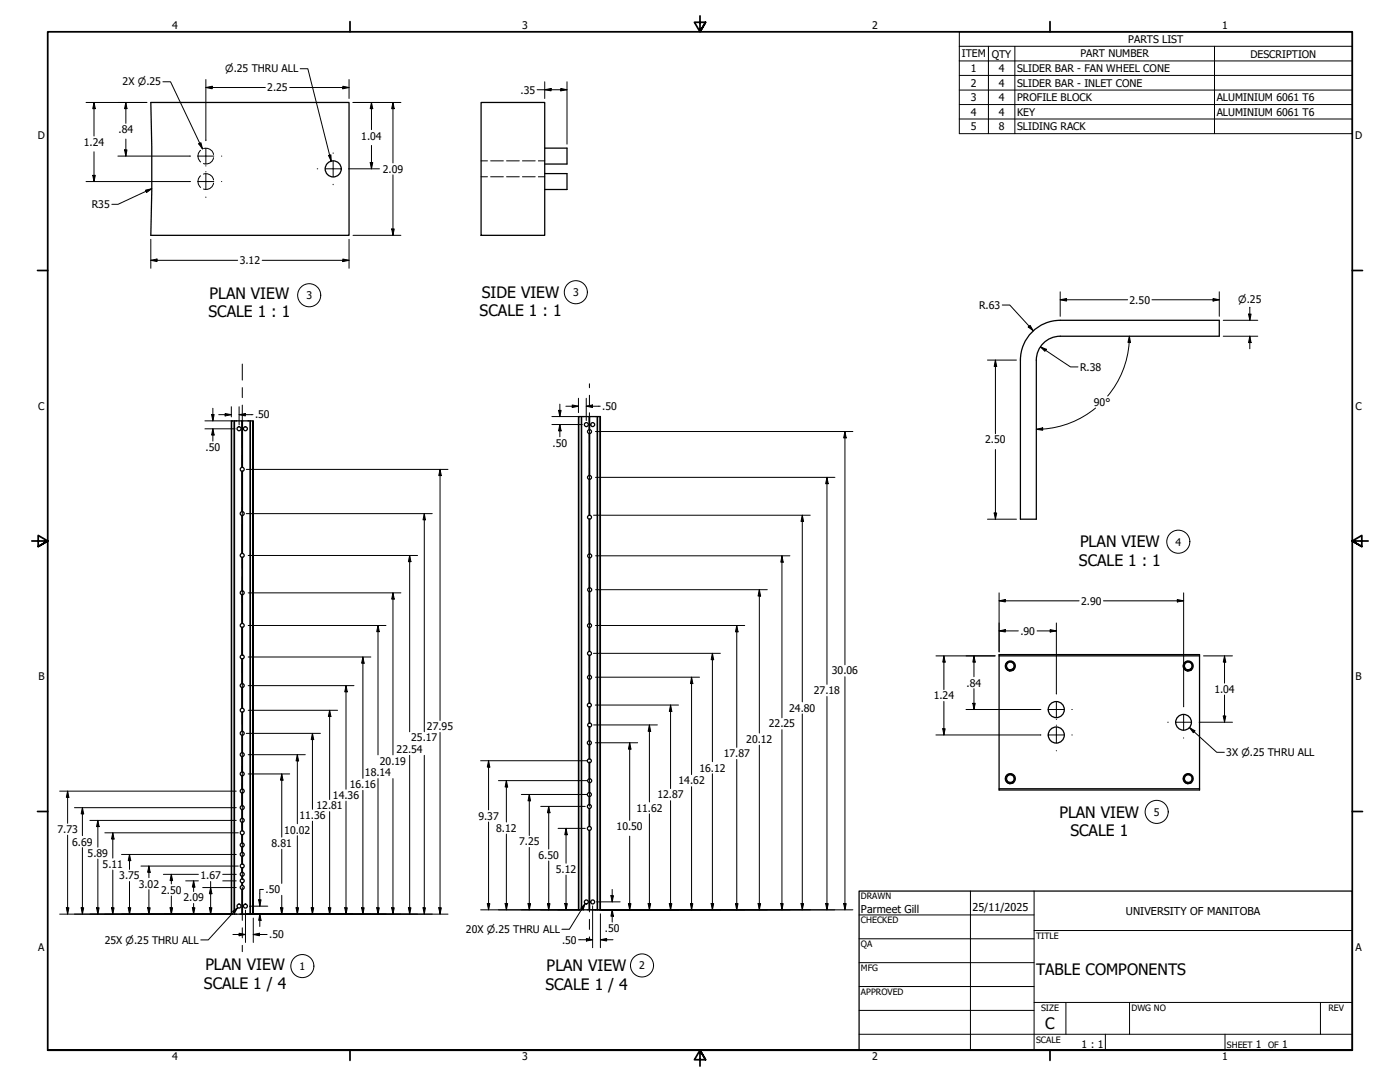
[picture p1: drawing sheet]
<svg xmlns="http://www.w3.org/2000/svg" width="559mm" height="432mm" viewBox="0 0 559 432" stroke-linecap="round" stroke-linejoin="round" font-family="sans-serif">
<!-- layer: Visible (ANSI) -->
<g fill="none" stroke="#000" stroke-width=".51">
<path d="M60.2 40.9h79.1v53h-79.1l.4-17.7zM192 40.9h25.4v53h-25.4zM217.4 59.1h8.9v6.4h-8.9M217.4 69.3h8.9v6.3h-8.9M411.9 132.5a15.9 15.9 0 0 1 11.3-4.7h63.5v6.4h-63.5a9.6 9.6 0 0 0-9.6 9.5v63.5h-6.3v-63.5a15.9 15.9 0 0 1 4.6-11.2zM92.5 168v196.8M93.5 168h-1v196.8h1M93.6 168h3.2M96.6 168l.1 18.5zM99.8 168h-3l-.1 18.5a.79 .79 0 0 1 .8 .8 .79 .79 0 0 1-.8 .8M99.9 168v196.8M101 168l.1 196.8z"/>
<path d="M101 168h-1.1v196.8h1.1M231 166.2v196.9M232 166.2h-1v196.9h1M232.2 166.2h3.1M235.2 166.2l.1 5.2zM235.2 171.5a.79 .79 0 0 0-.7 .7 .79 .79 0 0 0 .7 .8M235.3 173v16.7zM235.3 173v16.7M235.3 171.4h.1M235.4 171.5a.79 .79 0 0 1 .7 .7 .79 .79 0 0 1-.7 .8M238.4 166.2h-3.1v5.2M238.5 166.2v196.9"/>
<path d="M239.5 166.2l.1 196.9zM239.5 166.2h-1v196.9h1M96.6 186.5a.79 .79 0 0 0-.7 .8 .79 .79 0 0 0 .7 .8M96.6 188.1l.1 16.1zM96.7 188.1v16.1a.79 .79 0 0 1 .8 .7 .79 .79 0 0 1-.8 .8M235.2 189.7a.79 .79 0 0 0-.7 .8 .79 .79 0 0 0 .7 .8M235.3 191.3v14.3zM235.3 191.3v14.3M235.4 189.7a.79 .79 0 0 1 .7 .8 .79 .79 0 0 1-.7 .8M96.6 204.2a.79 .79 0 0 0-.7 .7 .79 .79 0 0 0 .7 .8M96.6 205.7l.1 15.2zM96.7 205.7v15.2a.79 .79 0 0 1 .8 .8 .79 .79 0 0 1-.9 .7v13.4a.79 .79 0 0 1 .9 .7 .79 .79 0 0 1-.8 .9"/>
<path d="M235.2 205.6a.79 .79 0 0 0-.7 .8 .79 .79 0 0 0 .7 .8M235.3 207.2v13.8zM235.3 207.2v13.8M235.4 205.6a.79 .79 0 0 1 .7 .8 .79 .79 0 0 1-.7 .8M96.6 235.8a.79 .79 0 0 0-.7 .8 .79 .79 0 0 0 .7 .8M96.6 220.9a.79 .79 0 0 0-.7 .7 .79 .79 0 0 0 .7 .8M96.6 237.4l.1 11.4zM96.7 222.4l.1 13.4zM96.7 237.4v11.4a.79 .79 0 0 1 .8 .8 .79 .79 0 0 1-.8 .8M235.2 234.6a.79 .79 0 0 0-.6 .8 .79 .79 0 0 0 .6 .7M235.2 221.1a.79 .79 0 0 0-.6 .7 .79 .79 0 0 0 .6 .8M235.3 236.2v12.7z"/>
<path d="M235.3 222.6v12zM235.3 222.6v12M235.3 236.2v12.7M235.4 221a.79 .79 0 0 1 .8 .8 .79 .79 0 0 1-.8 .8M235.4 234.6a.79 .79 0 0 1 .8 .8 .79 .79 0 0 1-.8 .8M96.6 248.8a.79 .79 0 0 0-.7 .8 .79 .79 0 0 0 .7 .8M96.6 250.4l.1 11zM96.7 250.4v11a.79 .79 0 0 1 .8 .7 .79 .79 0 0 1-.8 .9M235.2 260a.79 .79 0 0 0-.7 .8 .79 .79 0 0 0 .7 .8M235.2 248.9a.79 .79 0 0 0-.7 .8 .79 .79 0 0 0 .7 .7M235.3 250.4v9.6zM235.3 250.4v9.6"/>
<path d="M235.4 248.9a.79 .79 0 0 1 .7 .8 .79 .79 0 0 1-.7 .7M235.4 260a.79 .79 0 0 1 .7 .8 .79 .79 0 0 1-.7 .8M96.6 272.8a.79 .79 0 0 0-.7 .8 .79 .79 0 0 0 .7 .8M96.6 261.4a.79 .79 0 0 0-.7 .8 .79 .79 0 0 0 .7 .8M96.6 274.4l.1 8.2zM96.6 263l.1 9.8zM96.7 274.4v8.2a.79 .79 0 0 1 .8 .9 .79 .79 0 0 1-.9 .7v7.6a.79 .79 0 0 1 .9 .8 .79 .79 0 0 1-.9 .8v7a.79 .79 0 0 1 .9 .7 .79 .79 0 0 1-.8 .8M96.7 263v9.8a.79 .79 0 0 1 .8 .8 .79 .79 0 0 1-.8 .8M235.2 269.5a.79 .79 0 0 0-.7 .8 .79 .79 0 0 0 .7 .8M235.3 261.6v7.9zM235.3 271.1v9.5zM235.3 271.1v9.5"/>
<path d="M235.3 261.6v7.9M235.4 269.5a.79 .79 0 0 1 .7 .8 .79 .79 0 0 1-.7 .8M398.8 261.7v53.1M401.9 266.6l1 .7M404.6 267.3a1.67 1.67 0 0 1-2.7-.9 1.67 1.67 0 0 1 1.8-2.1 1.55 1.55 0 0 1 1.1 1.9 1.55 1.55 0 0 1-1.9 1.1 1.74 1.74 0 0 0 2-1.7 1.74 1.74 0 0 0-1.9-1.8 1.74 1.74 0 0 0-1.6 1.9 1.94 1.94 0 0 0 1.6 2M472.9 266.6l1 .7M475.6 267.3a1.68 1.68 0 0 1-2.8-1.1 1.68 1.68 0 0 1 2.4-1.7 1.55 1.55 0 0 1 .5 1.9 1.55 1.55 0 0 1-1.8 .9 1.74 1.74 0 0 0 1.9-1.7 1.74 1.74 0 0 0-1.8-1.8 1.74 1.74 0 0 0-1.6 1.9 1.92 1.92 0 0 0 1.7 2M478.8 261.7h-80v-.5h80v53.6M96.6 291.8a.79 .79 0 0 0-.7 .8 .79 .79 0 0 0 .7 .8M96.6 282.6a.79 .79 0 0 0-.7 .8 .79 .79 0 0 0 .7 .8M96.7 284.2l.1 7.6zM96.7 293.4l.1 7z"/>
<path d="M235.2 295.7a.79 .79 0 0 0-.8 .7 .79 .79 0 0 0 .8 .8M235.2 280.6a.79 .79 0 0 0-.8 .8 .79 .79 0 0 0 .8 .8M235.2 288.6a.79 .79 0 0 0-.6 .7 .79 .79 0 0 0 .6 .8M235.3 297.2v5.6zM235.3 290.1v5.6zM235.3 282.2v6.3zM235.3 297.2v5.6M235.3 290.1v5.6M235.3 282.2v6.3M235.4 280.6a.79 .79 0 0 1 .6 .8 .79 .79 0 0 1-.6 .8M235.4 295.7a.79 .79 0 0 1 .6 .7 .79 .79 0 0 1-.6 .8M235.4 288.5a.79 .79 0 0 1 .8 .8 .79 .79 0 0 1-.8 .8"/>
<path d="M96.6 314.9a.79 .79 0 0 0-.7 .8 .79 .79 0 0 0 .7 .8M96.6 308a.79 .79 0 0 0-.7 .8 .79 .79 0 0 0 .7 .8M96.6 300.4a.79 .79 0 0 0-.7 .7 .79 .79 0 0 0 .7 .8M96.6 316.5l.1 5zM96.6 309.6l.1 5.3zM96.6 301.9l.1 6.1zM96.7 316.5v5a.79 .79 0 0 1 .8 .8 .79 .79 0 0 1-.8 .8M96.7 309.6v5.3a.79 .79 0 0 1 .8 .8 .79 .79 0 0 1-.8 .8M96.7 301.9v6.1a.79 .79 0 0 1 .8 .8 .79 .79 0 0 1-.8 .8M235.2 302.8a.79 .79 0 0 0-.8 .8 .79 .79 0 0 0 .8 .8M235.2 316.3a.79 .79 0 0 0-.8 .8 .79 .79 0 0 0 .8 .8M235.2 310.8a.79 .79 0 0 0-.6 .8 .79 .79 0 0 0 .6 .7"/>
<path d="M235.3 304.4v6.4zM235.3 312.4v3.9zM235.3 317.9v3.2zM235.3 304.4v6.4M235.3 312.4v3.9M235.3 317.9v3.2M235.4 302.8a.79 .79 0 0 1 .6 .8 .79 .79 0 0 1-.6 .8M235.4 316.3a.79 .79 0 0 1 .6 .8 .79 .79 0 0 1-.6 .8M235.4 310.8a.79 .79 0 0 1 .8 .8 .79 .79 0 0 1-.8 .8M398.8 314.8h80v.5h-80zM401.9 311.5l1 .7M404.5 312.3l-1.5 .4"/>
<path d="M404.5 312.3a2 2 0 0 0-.1-3.2 2 2 0 0 0-3 .9 2 2 0 0 0 1.6 2.7M404.6 312.3a1.73 1.73 0 0 1-2.6-.7 1.73 1.73 0 0 1 1.2-2.4 1.55 1.55 0 0 1 1.6 1.7 1.55 1.55 0 0 1-1.9 1.3 1.72 1.72 0 0 0 2-1.4 1.72 1.72 0 0 0-1.4-1.9 1.72 1.72 0 0 0-2 1.2 1.98 1.98 0 0 0 1.5 2.6M472.9 311.5l1 .7M473.9 312.2a1.72 1.72 0 0 0 2-1.4 1.72 1.72 0 0 0-1.4-1.9 1.72 1.72 0 0 0-2 1.2 1.97 1.97 0 0 0 1.6 2.6M473.9 312.2a1.55 1.55 0 0 0 1.9-1.5 1.55 1.55 0 0 0-2-1.5 1.55 1.55 0 0 0-.9 2.3l.5 .7a1.91 1.91 0 0 0 2.2 .1M96.6 336.4a.79 .79 0 0 0-.7 .8 .79 .79 0 0 0 .7 .8M96.6 331.5a.79 .79 0 0 0-.7 .8 .79 .79 0 0 0 .7 .8M96.6 326.6a.79 .79 0 0 0-.7 .8 .79 .79 0 0 0 .7 .8M96.6 321.5a.79 .79 0 0 0-.7 .8 .79 .79 0 0 0 .7 .8M96.6 338l.1 2.2zM96.6 333.1l.1 3.3zM96.6 328.2l.1 3.3z"/>
<path d="M96.6 323.1l.1 3.5zM96.7 338v2.2a.79 .79 0 0 1 .8 .7 .79 .79 0 0 1-.8 .9M96.7 333.1v3.3a.79 .79 0 0 1 .8 .8 .79 .79 0 0 1-.8 .8M96.7 328.2v3.3a.79 .79 0 0 1 .8 .8 .79 .79 0 0 1-.8 .8M96.7 323.1v3.5a.79 .79 0 0 1 .8 .8 .79 .79 0 0 1-.8 .8M235.2 329.8a.79 .79 0 0 0-.8 .8 .79 .79 0 0 0 .8 .8M235.2 321.1a.79 .79 0 0 0-.8 .7 .79 .79 0 0 0 .8 .8M235.3 322.6v7.2zM235.3 331.4v31.7zM235.3 322.6v7.2M235.3 331.4v31.7M235.4 321.1a.79 .79 0 0 1 .6 .7 .79 .79 0 0 1-.6 .8"/>
<path d="M235.4 329.8a.79 .79 0 0 1 .6 .8 .79 .79 0 0 1-.6 .8M96.6 353.4a.79 .79 0 0 0-.7 .8 .79 .79 0 0 0 .7 .8M96.6 350.7a.79 .79 0 0 0-.7 .8 .79 .79 0 0 0 .7 .8M96.6 348.1a.79 .79 0 0 0-.7 .8 .79 .79 0 0 0 .7 .8M96.6 344.8a.79 .79 0 0 0-.7 .8 .79 .79 0 0 0 .7 .8M96.6 340.2a.79 .79 0 0 0-.7 .8 .79 .79 0 0 0 .7 .8M96.6 352.3l.1 1.1zM96.6 349.7l.1 1zM96.6 346.4l.1 1.7zM96.6 341.8l.1 3zM96.7 355l.1 9.8zM96.7 352.3v1.1a.79 .79 0 0 1 .8 .8 .79 .79 0 0 1-.9 .8l.1 9.8"/>
<path d="M96.7 349.7v1a.79 .79 0 0 1 .8 .8 .79 .79 0 0 1-.8 .8M96.7 346.4v1.7a.79 .79 0 0 1 .8 .8 .79 .79 0 0 1-.8 .8M96.7 341.8v3a.79 .79 0 0 1 .8 .8 .79 .79 0 0 1-.8 .8M93.6 364.8l-.1-196.8 .1 196.8h3M96.8 364.8h3M232.2 363.1l-.2-196.9 .2 196.9h3M235.3 363.1h3.1"/>
<circle cx="133" cy="67.4" r="3.2"/>
<circle cx="95.4" cy="171.1" r=".79"/>
<circle cx="97.9" cy="171.1" r=".79"/>
<circle cx="234" cy="169.4" r=".79"/>
<circle cx="236.6" cy="169.4" r=".79"/>
<circle cx="403.3" cy="265.8" r="2"/>
<circle cx="474.2" cy="265.8" r="2"/>
<circle cx="421.6" cy="283.2" r="3.2"/>
<circle cx="421.6" cy="293.3" r="3.2"/>
<circle cx="472.4" cy="288.3" r="3.1"/>
<circle cx="474.2" cy="310.7" r="2"/>
<circle cx="234" cy="359.9" r=".79"/>
<circle cx="236.6" cy="359.9" r=".79"/>
<circle cx="95.4" cy="361.6" r=".79"/>
<circle cx="97.9" cy="361.6" r=".79"/>
</g>
<!-- layer: Hidden (ANSI) -->
<g fill="none" stroke="#000" stroke-width=".4">
<path d="M81.2 59.3a3.1 3.1 0 0 1 4 2.4M80.1 70.2a3 3 0 0 0 0 4.6M80.1 60a3 3 0 0 0 0 4.6M81.2 69.5a3.1 3.1 0 0 1 4 2.3M85.2 73.1a2.96 2.96 0 0 1-4 2.3M85.2 62.9a2.96 2.96 0 0 1-4 2.4M192 64.2h2.6M192 70.5h2.6M195.8 64.2h5.1M195.8 70.5h5.1M202.2 64.2h5.1M202.2 70.5h5.1"/>
<path d="M208.5 64.2h5.1M208.5 70.5h5.1M214.9 64.2h2.5M214.9 70.5h2.5"/>
</g>
<!-- layer: Symbol (ANSI) -->
<g fill="none" stroke="#000" stroke-width=".4">
<path d="M382.9 18.5v-5.8h156.9v5.8M382.9 18.5h156.9v5.8M382.9 18.5v34.8h156.9v-29M394.5 18.5v34.8M405.1 18.5v34.8M484.8 18.5v34.8M382.9 24.3h156.9M382.9 30.1h156.9M382.9 35.9h156.9M382.9 41.7h156.9M382.9 47.5h156.9M58.1 75.9l2.5-.6-2.1 1.5z"/>
<path d="M60.6 75.3l-13.5 6.2h-2.5M474.9 216.2a4.6 4.6 0 0 0-6.6-4.1 4.6 4.6 0 0 0-.7 7.8 4.6 4.6 0 0 0 7.2-2.9l.1-.8"/>
<circle cx="123.4" cy="117.8" r="4.6"/>
<circle cx="229.8" cy="116.6" r="4.6"/>
<circle cx="461.7" cy="324" r="4.6"/>
<circle cx="120.7" cy="385.5" r="4.6"/>
<circle cx="256.3" cy="385.3" r="4.6"/>
</g>
<!-- layer: Border (ANSI) -->
<g fill="none" stroke="#000" stroke-width=".7">
<path d="M139.7 8.6v4.1M279.4 6.3v6.4l-2.2-3.8h4.4l-2.2 3.8 2.2-3.8M419.1 8.6v4.1M15 107.9h4M539.8 107.9h4M12.7 215.9h6.3l-3.8-2.2v4.4l3.8-2.2-3.8 2.2M546.1 215.9h-6.3l3.8-2.2v4.4l-3.8-2.2 3.8 2.2M15 323.8h4M539.8 323.8h4M19 419.1v-406.4h520.8v406.4h-520.8h520.8M139.7 419.1v4.1M419.1 419.1v4.1"/>
<path d="M281.6 422.9l-2.2-3.8 2.2 3.8h-4.4l2.2-3.8v6.3"/>
</g>
<!-- layer: Title (ANSI) -->
<g fill="none" stroke="#000" stroke-width=".4">
<path d="M387.3 355.6v63.5M412.7 355.6v63.5M342.9 365.1h69.8M342.9 374.6h69.8M412.7 371.3h127.1M342.9 384.2h69.8M342.9 393.7h69.8M342.9 412.7h196.9M342.9 403.2h69.8M412.7 400h127.1M425.4 400v12.7M441.2 412.7v6.4"/>
<path d="M450.8 400v12.7M488.9 412.7v6.4M527 400v12.7"/>
</g>
<path d="M342.9 355.6h196.9v63.5h-196.9z" fill="none" stroke="#000" stroke-width=".51"/>
<!-- layer: Dimension (ANSI) -->
<g fill="none" stroke="#000" stroke-width=".4">
<path d="M65 32.6h3.1l12.7 26.8M82.2 34.9l2.5-.5v1zM82.2 34.9h23.7M82.2 31.8v24.1M115.6 34.9h23.7M119.8 27.4h3.1l9.3 36.9M136.8 34.4l2.5 .5-2.5 .5zM139.3 31.8v7.5M214.4 35.8h11.9M217.4 35.8l2.6-.5v1zM217.4 32.6v6.7M223.8 35.3l2.5 .5-2.5 .5z"/>
<path d="M226.3 32.6v24.9M34.4 40.9h24.2M37.5 40.9l.5 2.5h-1zM37.5 40.9v13.4M49.7 59.8h1l-.5 2.5zM50.2 40.9l.5 2.5h-1zM50.2 40.9v8.3M50.2 55.5v6.8M79.3 57.4l.9-.4 .6 2.4zM140.9 40.9h19.1M148.3 40.9l.5 2.5h-1zM148.3 40.9v10.9"/>
<path d="M148.3 58v9.4M156.8 40.9l.6 2.5h-1.1zM156.8 40.9v24.1M34.4 72.5h41.4M37 70h1l-.5 2.5zM37.5 60.6v11.9M47.1 62.3h28.7M131.1 62l1-.2 .1 2.5zM139.3 67.4h12.1M147.8 64.9h1l-.5 2.5zM156.8 69.8v24.1M60.2 95.5v11.6"/>
<path d="M139.3 95.5v11.6M140.9 93.9h19.1M156.3 91.4h1.1l-.6 2.5zM60.2 103.9l2.5-.5v1zM60.2 103.9h34.7M104.6 103.9h34.7M136.8 103.4l2.5 .5-2.5 .5zM423.2 119.6l2.5-.5v1zM423.2 119.6h26.9M423.2 116.5v9.7M459.8 119.6h26.9M484.2 119.1l2.5 .5-2.5 .5z"/>
<path d="M486.7 116.5v9.7M400 121.7h3l9.4 10.3M410.4 130.5l.8-.6 1.2 2.1zM415.3 138.4l2.3 1-.5 .8zM415.3 138.4l12 8h3M450.8 134.2l.4 2.5h-1zM450.8 134.2a37.1 37.1 0 0 1-8.7 23.9M488.3 134.2h13.7M488.3 127.8h13.7M498.3 125.3h1.1l-.5 2.5zM498.9 134.2l.5 2.5h-1.1zM498.9 122.6v5.2"/>
<path d="M498.9 134.2v5M230.9 158.9v5.8M234 158.9v8.9M394.1 143.7h11.6M397.3 143.7l.5 2.5h-1zM397.3 143.7v29.4M81.8 168h11M81.8 171.1h12.1M84.5 165.4h1l-.5 2.6zM85 171.1l.5 2.5h-1zM85 162.9v5.1M85 171.1v4.9"/>
<path d="M87.3 165.5h5M89.9 165l2.4 .5-2.4 .5zM92.3 162.3v4.1M95.4 165.5l2.5-.5v1zM95.4 165.5h5.6M95.4 162.3v7.2M220.3 166.2h11.1M220.3 169.4h12.1M222.9 163.8h1.1l-.5 2.4zM223.5 169.4l.5 2.6h-1.1zM223.5 161.3v4.9M223.5 169.4v4.9"/>
<path d="M225.9 162.1h5M228.4 161.6l2.5 .5-2.5 .5zM234 162.1l2.5-.5v1zM234 162.1h5.6M237.7 172.2h102.7M337.2 172.2l.6 2.6h-1.1zM337.2 172.2v93.1M397.3 179.4v27.8M413.6 171.3l2.6-.5v.9zM437.3 162.8a37.1 37.1 0 0 1-23.7 8.5M98.3 187.3h80.5M175.6 187.3l.5 2.5h-1z"/>
<path d="M175.6 187.3v100.2M237.7 190.5h95.5M330.1 190.5l.5 2.5h-1zM330.1 190.5v82.6M98.3 205h74.2M169.4 205l.4 2.5h-1zM169.4 205v87M236.9 205.6h86.5M320.2 205.6l.5 2.5h-1zM320.2 205.6v74.5M394.1 207.2h11.6M396.8 204.7h1l-.5 2.5z"/>
<path d="M99.1 236.6h60.9M99.1 221.7h67.6M156.8 236.6l.6 2.5h-1.1zM156.8 236.6v64.6M163.5 221.7l.5 2.5h-1zM163.5 221.7v70.3M237.7 235.3h68.6M237.7 221.8h77.6M303.1 235.3l.5 2.6h-1zM303.1 235.3v57.2M312.1 221.8l.5 2.5h-.9zM312.1 221.8v64.6"/>
<path d="M398.8 239.8l2.5-.5v.9zM398.8 236.6v23.6M398.8 239.8h31.9M440.4 239.8h32M469.9 239.3l2.5 .5-2.5 .4zM472.4 236.6v45.3M99.1 249.6h55M150.9 249.6l.5 2.5h-1zM150.9 249.6v51.6M237.7 249.6h59.5M294.1 249.6l.5 2.6h-1zM294.1 249.6v48.7"/>
<path d="M398.8 251.8l2.5-.5v.9zM398.8 251.8h7.7M414 251.8h7.6M419.2 251.3l2.4 .5-2.4 .4zM421.6 248.6v28.2M99.1 273.6h42.2M99.1 262.2h48.9M138.1 273.6l.5 2.5h-1zM138.1 273.6v41.4M144.8 262.2l.6 2.5h-1.1zM144.8 262.2v48.4M236.9 260.7h50.6"/>
<path d="M237.7 270.3h41.5M276 270.3l.5 2.5h-.9zM276 270.3v38.8M284.4 260.7l.5 2.6h-1.1zM284.4 260.7v43.3M330.1 277.9v85.2M337.2 270.1v93M373.6 261.7h23.6M376.7 261.7l.6 2.5h-1zM376.7 261.7v13.5M376.7 279.9v13.4M388.7 261.7l.6 2.5h-1z"/>
<path d="M388.7 261.7v8.4M388.7 274.8v8.3M480.4 261.7h11.5M488.8 261.7l.5 2.5h-1zM488.8 261.7v10.9M488.8 277.4v10.8M98.3 292.7h29.6M99.1 283.5h35.6M124.7 292.7l.5 2.4h-1zM124.7 292.7v30.3M131.6 283.5l.5 2.4h-1zM131.6 283.5v35.6"/>
<path d="M175.6 292.3v72.5M236.9 289.3h25.5M237.6 296.4h16.9M237.6 281.4h33.2M251.3 296.4l.5 2.6h-1zM251.3 296.4v31M259.2 289.3l.5 2.5h-1zM259.2 289.3v30.7M267.7 281.4l.5 2.5h-1.1zM267.7 281.4v33.3M303.1 297.4v65.7M312.1 291.2v71.9"/>
<path d="M320.2 284.9v78.2M373.6 293.3h41.7M376.3 290.8h1l-.6 2.5zM385.6 283.1h29.7M388.3 280.7h1l-.6 2.4zM474.8 290.4l2.1 1.3-.6 .7zM474.8 290.4l10.8 9.8h3.1M478.8 288.2h13.1M488.3 285.8h1l-.5 2.4zM23.8 315.7h70.5M27 315.7l.5 2.5h-1zM27 315.7v12.8"/>
<path d="M99.1 308.9h16.5M99.1 301.2h22.8M112.5 308.9l.5 2.4h-1zM112.5 308.9v25.2M118.7 301.2l.5 2.5h-1zM118.7 301.2v27.5M138.1 319.7v45.1M144.8 315.4v49.4M150.9 310.7v54.1M156.8 310.7v54.1M163.5 301.4v63.4M169.4 301.4v63.4"/>
<path d="M191.8 303.6h42.6M195 303.6l.5 2.5h-1zM195 303.6v19.6M198.9 311.5h35.7M202.1 311.5l.5 2.6h-1zM202.1 311.5v16.5M208.1 317.1h26.3M211.3 317.1l.5 2.5h-1zM211.3 317.1v16.3M267.7 319.5v43.6M276 313.9v49.2M284.4 308.8v54.3"/>
<path d="M294.1 303.1v60M27 333.3v31.5M29.7 322.3h64.6M32.9 322.3l.5 2.5h-1zM32.9 322.3v11.2M32.9 338.3v26.5M35.9 327.4h58.4M39.1 327.4l.5 2.5h-1.1zM39.1 327.4v10.7M41.8 332.4h53.3M45 332.4l.5 2.4h-1zM45 332.4v10.1"/>
<path d="M112.5 338.9v13.7M118.7 333.5v31.3M124.7 327.7v37.1M131.6 323.9v40.9M195 328v35.1M202.1 332.9v30.2M211.3 338.2v24.9M215.8 321.8h17.8M219 321.8l.5 2.6h-1zM219 321.8v17M222.8 330.6h10.8M225.9 330.6l.5 2.5h-1z"/>
<path d="M225.9 330.6v13.9M251.3 333.7v29.4M259.2 324.8v38.3M39.1 342.8v22M45 347.2v17.6M48.5 341h45.8M51.7 341l.5 2.5h-1zM51.7 341v6M51.7 351.8v13M56.3 345.6h38.8M59.4 345.6l.5 2.5h-1zM59.4 345.6v4.7"/>
<path d="M59.4 355v9.8M65.2 348.9h14M68.4 348.9l.5 2.5h-1zM68.4 348.9v3.8M68.4 357.6v7.2M74.1 351.5h5.1M77.3 351.5l.5 2.5h-1zM77.3 351.5v4.3M80.9 354.2h13.4M84.1 354.2l.5 2.5h-1zM84.1 351.8v13M88.9 351.5h5.4"/>
<path d="M88.9 348.9h5.4M103.3 359.1h.9l-.5 2.5zM105.2 355h-1.5v6.6M112.5 357.3v7.5M219 343.6v19.5M225.9 349.2v13.9M238.1 359.9h9.4M243.8 357.4h1.1l-.6 2.5zM244.3 355v4.9M23.8 364.8h69M26.5 362.3h1l-.5 2.5zM32.4 362.3h1l-.5 2.5z"/>
<path d="M38.5 362.3h1.1l-.5 2.5zM44.5 362.3h1l-.5 2.5zM51.2 362.3h1l-.5 2.5zM58.9 362.3h1l-.5 2.5zM67.9 362.3h1l-.5 2.5zM76.8 362.3h1l-.5 2.5zM77.3 360.6v4.2M83.6 362.3h1l-.5 2.5zM92.8 363.7l2.1-1.5-1.3 2.2zM93 372.9h5M94.9 362.2l-11.8 12.9h-3M95.4 372.4l2.6 .5-2.6 .5z"/>
<path d="M95.8 364.8h.8M96.8 364.8h82M98 363.2v12.9M99.6 361.6h7.3M101.1 372.9l2.5-.5v1zM101.1 372.9h5.5M101.1 366.4v9.7M103.7 364.8l.5 2.5h-.9zM103.7 364.8v5M112 362.3h1l-.5 2.5zM118.2 362.3h1l-.5 2.5zM124.2 362.3h1l-.5 2.5z"/>
<path d="M131.1 362.3h1l-.5 2.5zM137.6 362.3h1l-.5 2.5zM144.3 362.3h1.1l-.6 2.5zM150.4 362.3h1l-.5 2.5zM156.3 362.3h1.1l-.6 2.5zM163 362.3h1l-.5 2.5zM168.8 362.3h1l-.4 2.5zM175.1 362.3h1l-.5 2.5zM191.8 363.1h39.6M194.5 360.6h1l-.5 2.5zM201.6 360.6h1l-.5 2.5zM210.8 360.6h1l-.5 2.5z"/>
<path d="M218.5 360.6h1l-.5 2.5zM225.4 360.6h1l-.5 2.5zM230.9 375h5.6M233.6 360.6l-.9 2.4-.9-.5zM233.6 360.6l-6.3 10.2h-3M234.1 374.5l2.4 .5-2.4 .5zM234.3 363.1h.8M235.4 363.1h105M236.5 361.5v16.7M239.6 375l2.5-.5v1zM239.6 375h5.1M239.6 364.7v13.5"/>
<path d="M244.3 363.1l.6 2.5h-1.1zM244.3 363.1v4.9M250.8 360.6h1l-.5 2.5zM258.7 360.6h1l-.5 2.5zM267.1 360.6h1.1l-.5 2.5zM275.6 360.6h.9l-.5 2.5zM283.8 360.6h1.1l-.5 2.5zM293.6 360.6h1l-.5 2.5zM302.6 360.6h1l-.5 2.5zM311.7 360.6h.9l-.5 2.5zM319.7 360.6h1l-.5 2.5zM329.6 360.6h1l-.5 2.5z"/>
<path d="M336.7 360.6h1.1l-.6 2.5z"/>
</g>
<g fill="#000">
<path d="M82.2 34.9l2.5-.5v1zM136.8 34.4l2.5 .5-2.5 .5zM217.4 35.8l2.6-.5v1zM223.8 35.3l2.5 .5-2.5 .5zM37.5 40.9l.5 2.5h-1zM49.7 59.8h1l-.5 2.5zM50.2 40.9l.5 2.5h-1zM79.3 57.4l.9-.4 .6 2.4zM148.3 40.9l.5 2.5h-1zM156.8 40.9l.6 2.5h-1.1zM37 70h1l-.5 2.5zM131.1 62l1-.2 .1 2.5z"/>
<path d="M147.8 64.9h1l-.5 2.5zM156.3 91.4h1.1l-.6 2.5zM60.2 103.9l2.5-.5v1zM136.8 103.4l2.5 .5-2.5 .5zM423.2 119.6l2.5-.5v1zM410.4 130.5l.8-.6 1.2 2.1zM415.3 138.4l2.3 1-.5 .8zM450.8 134.2l.4 2.5h-1zM484.2 119.1l2.5 .5-2.5 .5zM498.3 125.3h1.1l-.5 2.5zM498.9 134.2l.5 2.5h-1.1zM397.3 143.7l.5 2.5h-1z"/>
<path d="M84.5 165.4h1l-.5 2.6zM85 171.1l.5 2.5h-1zM89.9 165l2.4 .5-2.4 .5zM95.4 165.5l2.5-.5v1zM222.9 163.8h1.1l-.5 2.4zM223.5 169.4l.5 2.6h-1.1zM228.4 161.6l2.5 .5-2.5 .5zM234 162.1l2.5-.5v1zM337.2 172.2l.6 2.6h-1.1zM413.6 171.3l2.6-.5v.9zM175.6 187.3l.5 2.5h-1zM330.1 190.5l.5 2.5h-1z"/>
<path d="M169.4 205l.4 2.5h-1zM320.2 205.6l.5 2.5h-1zM396.8 204.7h1l-.5 2.5zM156.8 236.6l.6 2.5h-1.1zM163.5 221.7l.5 2.5h-1zM303.1 235.3l.5 2.6h-1zM312.1 221.8l.5 2.5h-.9zM398.8 239.8l2.5-.5v.9zM150.9 249.6l.5 2.5h-1zM294.1 249.6l.5 2.6h-1zM398.8 251.8l2.5-.5v.9zM419.2 251.3l2.4 .5-2.4 .4z"/>
<path d="M469.9 239.3l2.5 .5-2.5 .4zM138.1 273.6l.5 2.5h-1zM144.8 262.2l.6 2.5h-1.1zM276 270.3l.5 2.5h-.9zM284.4 260.7l.5 2.6h-1.1zM376.7 261.7l.6 2.5h-1zM388.7 261.7l.6 2.5h-1zM488.8 261.7l.5 2.5h-1zM124.7 292.7l.5 2.4h-1zM131.6 283.5l.5 2.4h-1zM251.3 296.4l.5 2.6h-1zM259.2 289.3l.5 2.5h-1z"/>
<path d="M267.7 281.4l.5 2.5h-1.1zM376.3 290.8h1l-.6 2.5zM388.3 280.7h1l-.6 2.4zM474.8 290.4l2.1 1.3-.6 .7zM488.3 285.8h1l-.5 2.4zM27 315.7l.5 2.5h-1zM112.5 308.9l.5 2.4h-1zM118.7 301.2l.5 2.5h-1zM195 303.6l.5 2.5h-1zM202.1 311.5l.5 2.6h-1zM211.3 317.1l.5 2.5h-1zM32.9 322.3l.5 2.5h-1z"/>
<path d="M39.1 327.4l.5 2.5h-1.1zM45 332.4l.5 2.4h-1zM219 321.8l.5 2.6h-1zM225.9 330.6l.5 2.5h-1zM51.7 341l.5 2.5h-1zM59.4 345.6l.5 2.5h-1zM68.4 348.9l.5 2.5h-1zM77.3 351.5l.5 2.5h-1zM84.1 354.2l.5 2.5h-1zM103.3 359.1h.9l-.5 2.5zM243.8 357.4h1.1l-.6 2.5zM26.5 362.3h1l-.5 2.5z"/>
<path d="M32.4 362.3h1l-.5 2.5zM38.5 362.3h1.1l-.5 2.5zM44.5 362.3h1l-.5 2.5zM51.2 362.3h1l-.5 2.5zM58.9 362.3h1l-.5 2.5zM67.9 362.3h1l-.5 2.5zM76.8 362.3h1l-.5 2.5zM83.6 362.3h1l-.5 2.5zM92.8 363.7l2.1-1.5-1.3 2.2zM95.4 372.4l2.6 .5-2.6 .5zM101.1 372.9l2.5-.5v1zM103.7 364.8l.5 2.5h-.9z"/>
<path d="M112 362.3h1l-.5 2.5zM118.2 362.3h1l-.5 2.5zM124.2 362.3h1l-.5 2.5zM131.1 362.3h1l-.5 2.5zM137.6 362.3h1l-.5 2.5zM144.3 362.3h1.1l-.6 2.5zM150.4 362.3h1l-.5 2.5zM156.3 362.3h1.1l-.6 2.5zM163 362.3h1l-.5 2.5zM168.8 362.3h1l-.4 2.5zM175.1 362.3h1l-.5 2.5zM194.5 360.6h1l-.5 2.5z"/>
<path d="M201.6 360.6h1l-.5 2.5zM210.8 360.6h1l-.5 2.5zM218.5 360.6h1l-.5 2.5zM225.4 360.6h1l-.5 2.5zM233.6 360.6l-.9 2.4-.9-.5zM234.1 374.5l2.4 .5-2.4 .5zM239.6 375l2.5-.5v1zM244.3 363.1l.6 2.5h-1.1zM250.8 360.6h1l-.5 2.5zM258.7 360.6h1l-.5 2.5zM267.1 360.6h1.1l-.5 2.5zM275.6 360.6h.9l-.5 2.5z"/>
<path d="M283.8 360.6h1.1l-.5 2.5zM293.6 360.6h1l-.5 2.5zM302.6 360.6h1l-.5 2.5zM311.7 360.6h.9l-.5 2.5zM319.7 360.6h1l-.5 2.5zM329.6 360.6h1l-.5 2.5zM336.7 360.6h1.1l-.6 2.5z"/>
</g>
<!-- layer: Center Mark (ANSI) -->
<g fill="none" stroke="#000" stroke-width=".4">
<path d="M82.2 55.9v.2M82.2 59.1v6.4M75.8 62.3h.2M75.8 72.5h.2M79 62.3h6.3M79 72.5h6.3M82.2 66.1v.2M82.2 68.5v.1M82.2 69.3v6.3M82.2 78.6v.2M88.4 62.3h.1M88.4 72.5h.1"/>
<path d="M126.6 67.4h.2M129.8 67.4h6.3M133 61v.2M133 64.2v6.3M133 73.5v.2M139.1 67.4h.2M421.6 276.8v.2M421.6 280v6.3M415.3 283.1h.2M415.3 293.3h.2M418.5 283.1h6.3M418.5 293.3h6.3"/>
<path d="M421.6 287v.1M421.6 289.4v.1M421.6 290.1v6.4M421.6 299.5v.2M427.8 283.1h.2M427.8 293.3h.2M466.1 288.2h.2M469.3 288.2h6.3M472.4 281.9v.2M472.4 285.1v6.3M472.4 294.4v.2M478.6 288.2h.2"/>
</g>
<!-- layer: Symbol (ANSI) -->
<path d="M58.1 75.9l2.5-.6-2.1 1.5z" fill="#000"/>
<!-- layer: Centerline (ANSI) -->
<g fill="none" stroke="#000" stroke-width=".4">
<path d="M96.7 145.3v6.4M96.7 154.7v4M235.3 153.2v1.5M235.3 157.7v4M96.7 161.7v16.9M235.3 164.7v12.3M235.3 180v4M96.7 181.6v4M96.7 188.6v10.7M235.3 186.9v10.8M96.7 202.3v4M96.7 209.3v10.7"/>
<path d="M235.3 200.7v4M235.3 207.6v10.7M96.7 223v4M96.7 230v10.7M235.3 221.3v4M235.3 228.3v10.7M96.7 243.7v3.9M96.7 250.7v10.7M235.3 242v4M235.3 249v10.7M96.7 264.4v4M96.7 271.3v10.8"/>
<path d="M235.3 262.7v4M235.3 269.7v10.7M96.7 285.1v4M96.7 292v10.7M235.3 283.4v3.9M235.3 290.4v10.7M96.7 305.8v3.9M96.7 312.7v10.7M235.3 304v4M235.3 311v10.8M96.7 326.4v4M96.7 333.4v10.7"/>
<path d="M235.3 324.7v4M235.3 331.7v10.8M96.7 347.1v4M96.7 354.1v13.2M235.3 345.4v4M235.3 352.4v11.5M96.7 370.3v4M96.7 377.3v2.5M235.3 366.9v4M235.3 373.9v.8"/>
</g>
<g font-size="6.3">
<text x="83.6" y="119.1">PLAN VIEW</text>
<text x="192.3" y="118.7">SIDE VIEW</text>
<text x="83.2" y="126.7">SCALE 1 : 1</text>
<text x="191.5" y="126.3">SCALE 1 : 1</text>
<text x="431.1" y="218.3">PLAN VIEW</text>
<text x="430.7" y="225.8">SCALE 1 : 1</text>
<text x="422.8" y="326.3">PLAN VIEW</text>
<text x="427.2" y="333.8">SCALE 1</text>
<text x="82" y="387.3">PLAN VIEW</text>
<text x="218.2" y="387.5">PLAN VIEW</text>
<text x="413.5" y="389.1">TABLE COMPONENTS</text>
<text x="81.4" y="394.8">SCALE 1 / 4</text>
<text x="217.7" y="395">SCALE 1 / 4</text>
<text x="417.2" y="410.6">C</text>
</g>
<g font-size="4.3">
<text x="343.7" y="364.3">Parmeet Gill</text>
<text x="388.1" y="363.7">25/11/2025</text>
<text x="449.3" y="365.1">UNIVERSITY OF MANITOBA</text>
</g>
<g font-size="4.2">
<text x="68.7" y="11.7">4</text>
<text x="208.4" y="11.7">3</text>
<text x="348.1" y="11.7">2</text>
<text x="487.8" y="11.7">1</text>
<text x="450.3" y="17.1">PARTS LIST</text>
<text x="383.9" y="22.9">ITEM</text>
<text x="395.9" y="23">QTY</text>
<text x="431.2" y="22.9">PART NUMBER</text>
<text x="499.1" y="23">DESCRIPTION</text>
<text x="387.5" y="28.8">1</text>
<text x="398.7" y="28.8">4</text>
<text x="406" y="28.8">SLIDER BAR - FAN WHEEL CONE</text>
<text x="49" y="34.1">2X ⌀.25</text>
<text x="387.5" y="34.5">2</text>
<text x="398.7" y="34.5">4</text>
<text x="406" y="34.5">SLIDER BAR - INLET CONE</text>
<text x="106.7" y="36.4">2.25</text>
<text x="207.8" y="37.3">.35</text>
<text x="387.5" y="40.4">3</text>
<text x="398.7" y="40.3">4</text>
<text x="406" y="40.4">PROFILE BLOCK</text>
<text x="485.6" y="40.4">ALUMINIUM 6061 T6</text>
<text x="387.5" y="46.2">4</text>
<text x="398.7" y="46.2">4</text>
<text x="406" y="46.2">KEY</text>
<text x="485.6" y="46.2">ALUMINIUM 6061 T6</text>
<text x="47.3" y="53.1">.84</text>
<text x="387.5" y="51.9">5</text>
<text x="398.7" y="52">8</text>
<text x="406" y="52">SLIDING RACK</text>
<text x="15.1" y="55.5">D</text>
<text x="33.5" y="58.2">1.24</text>
<text x="144.2" y="55.7">1.04</text>
<text x="540.9" y="55.5">D</text>
<text x="152.8" y="68.9">2.09</text>
<text x="36.6" y="83.1">R35</text>
<text x="95.7" y="105.4">3.12</text>
<text x="122.3" y="119.4">3</text>
<text x="228.7" y="118.2">3</text>
<text x="390.8" y="123.3">R.63</text>
<text x="450.8" y="121.2">2.50</text>
<text x="431.1" y="148">R.38</text>
<text x="436.6" y="162">90°</text>
<text x="15.2" y="163.4">C</text>
<text x="101.8" y="167">.50</text>
<text x="240.3" y="163.6">.50</text>
<text x="541" y="163.4">C</text>
<text x="82" y="179.9">.50</text>
<text x="220.5" y="178.2">.50</text>
<text x="393.3" y="177">2.50</text>
<text x="469.1" y="217.7">4</text>
<text x="431.5" y="241.3">2.90</text>
<text x="407.3" y="253.3">.90</text>
<text x="332" y="269.2">30.06</text>
<text x="15.3" y="271.4">B</text>
<text x="385.8" y="274">.84</text>
<text x="541.1" y="271.4">B</text>
<text x="324.9" y="277.1">27.18</text>
<text x="372.7" y="279.1">1.24</text>
<text x="484.7" y="276.5">1.04</text>
<text x="315" y="284">24.80</text>
<text x="170.4" y="291.4">27.95</text>
<text x="306.9" y="290.3">22.25</text>
<text x="164.1" y="295.9">25.17</text>
<text x="297.9" y="296.5">20.12</text>
<text x="151.6" y="305.1">20.19</text>
<text x="158.3" y="300.6">22.54</text>
<text x="288.9" y="302.2">17.87</text>
<text x="489.5" y="301.7">3X ⌀.25 THRU ALL</text>
<text x="145.7" y="309.9">18.14</text>
<text x="279.1" y="307.9">16.12</text>
<text x="139.6" y="314.5">16.16</text>
<text x="270.8" y="313.1">14.62</text>
<text x="126.4" y="323">12.81</text>
<text x="132.9" y="318.9">14.36</text>
<text x="254" y="323.9">11.62</text>
<text x="262.4" y="318.6">12.87</text>
<text x="119.5" y="326.8">11.36</text>
<text x="190.9" y="327.2">9.37</text>
<text x="460.5" y="325.5">5</text>
<text x="22.9" y="332.4">7.73</text>
<text x="113.5" y="332.7">10.02</text>
<text x="198.1" y="332">8.12</text>
<text x="246.1" y="331.3">10.50</text>
<text x="28.8" y="337.4">6.69</text>
<text x="108.4" y="338">8.81</text>
<text x="207.2" y="337.4">7.25</text>
<text x="35" y="342">5.89</text>
<text x="41" y="346.3">5.11</text>
<text x="214.9" y="342.8">6.50</text>
<text x="47.6" y="350.9">3.75</text>
<text x="80" y="350.9">1.67</text>
<text x="221.9" y="348.4">5.12</text>
<text x="55.4" y="354.2">3.02</text>
<text x="64.3" y="356.7">2.50</text>
<text x="73.2" y="359.7">2.09</text>
<text x="106" y="356.5">.50</text>
<text x="241.4" y="371.9">.50</text>
<text x="41.8" y="376.6">25X ⌀.25 THRU ALL</text>
<text x="107.4" y="374.5">.50</text>
<text x="186" y="372.3">20X ⌀.25 THRU ALL</text>
<text x="224.3" y="376.6">.50</text>
<text x="15.2" y="379.3">A</text>
<text x="541" y="379.3">A</text>
<text x="119.5" y="387">1</text>
<text x="255.1" y="386.8">2</text>
<text x="431.7" y="418.3">1 : 1</text>
<text x="501.3" y="418.3">1</text>
<text x="511.8" y="418.3">1</text>
<text x="68.7" y="423.2">4</text>
<text x="208.4" y="423.2">3</text>
<text x="348.1" y="423.2">2</text>
<text x="487.8" y="423.2">1</text>
</g>
<g font-size="3.9">
<text x="89.9" y="28.9">⌀.25 THRU ALL</text>
<text x="494.2" y="121">⌀.25</text>
</g>
<g font-size="3.5">
<text x="343.7" y="358.9">DRAWN</text>
<text x="343.7" y="368.5">CHECKED</text>
<text x="413.5" y="374.6">TITLE</text>
<text x="343.7" y="378">QA</text>
<text x="343.7" y="387.5">MFG</text>
<text x="343.7" y="397.1">APPROVED</text>
<text x="415.5" y="403.4">SIZE</text>
<text x="451.6" y="403.4">DWG NO</text>
<text x="530.3" y="403.4">REV</text>
<text x="413.5" y="416.1">SCALE</text>
<text x="489.7" y="418.3">SHEET</text>
<text x="506.2" y="418.3">OF</text>
</g>
</svg>
